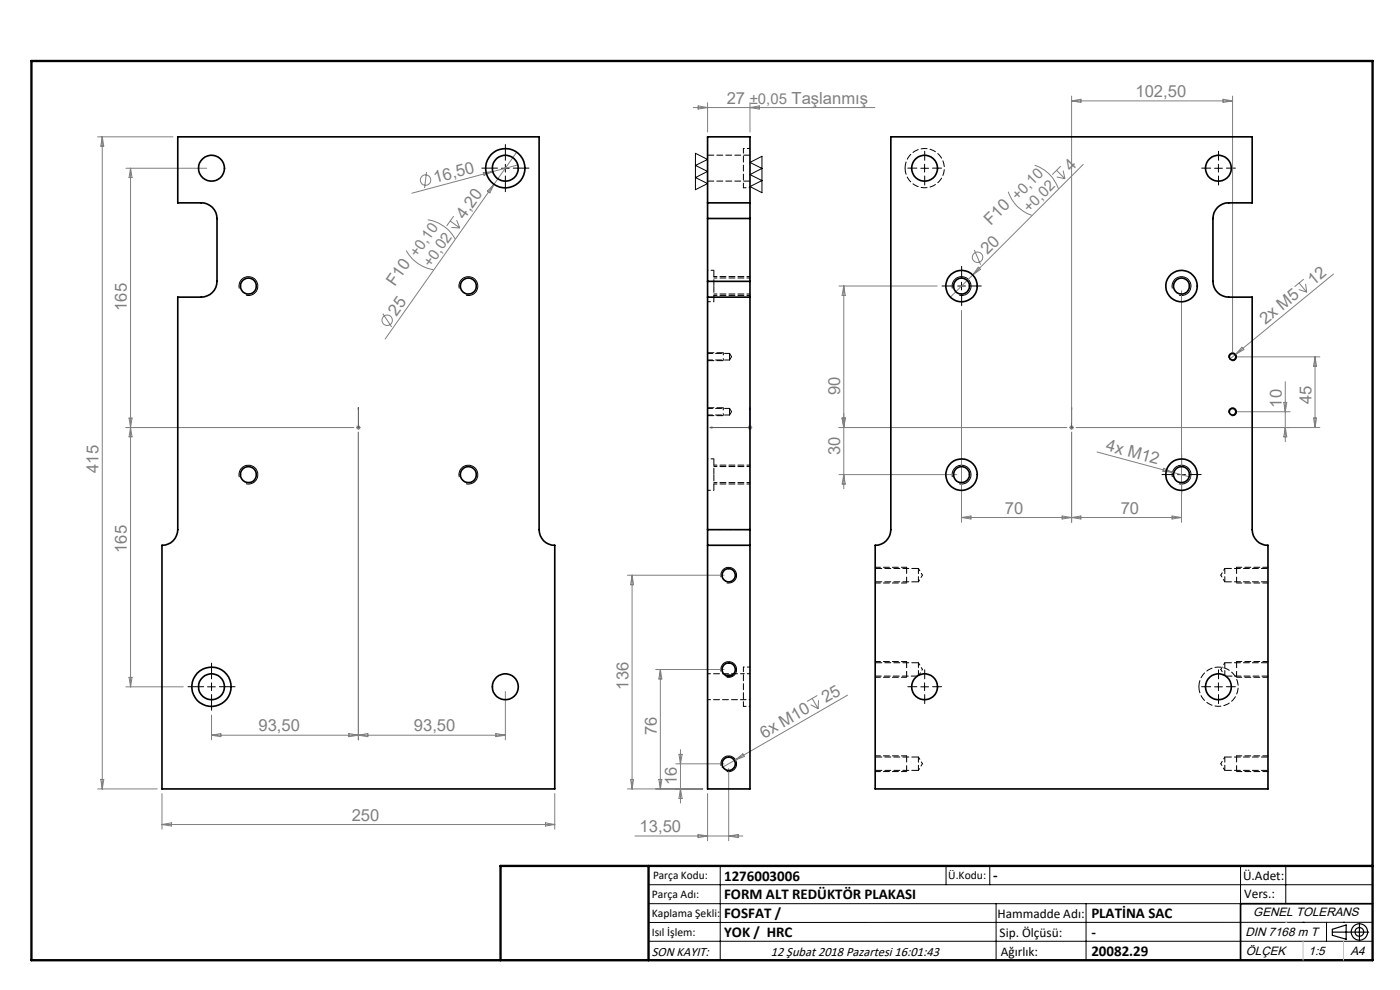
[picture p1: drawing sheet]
<svg xmlns="http://www.w3.org/2000/svg" width="297mm" height="210mm" viewBox="0 0 297 210" stroke-linecap="round" stroke-linejoin="round" font-family="sans-serif">
<g fill="none" stroke="#808080" stroke-width=".21">
<path d="M20.7 29h16M21.7 29v138.3M21.7 29l.3 2h-.6zM26.7 35.7h17.2M27.7 35.7v110M27.7 35.7l.3 2h-.6zM90.5 36.5l-.4 3.4M102.5 36.6l2-.2-1.8 .8zM104.5 36.4l-17.1 4.6M104.8 39.1l-.9 1.8-.5-.4zM109.6 32.3l-27.9 39.6M109.9 35l-5.4 1.4"/>
<path d="M147.1 22.8h38.5M148.1 22.5l2 .3-2 .3zM150.1 21.8v6.2M159.1 21.8v6.2M159.1 22.8l2-.3v.6zM219.5 35.1a8 8 0 0 1 5 5M224.2 36.2l1.7 1.7M224.2 37.5l1.7 .4M225 35.2l-1.8 1.8M225.5 36.2l.4 1.7M227.3 20.4v69.3M227.3 21.4h34.2"/>
<path d="M227.3 21.4l2-.3v.6zM229.8 34.9l-23.5 23.4M259.5 21.1l2 .3-2 .3zM261.5 20.4v54.3M86.2 53.1a8 8 0 0 0 5.8 4.1M90.7 46.6a7.9 7.9 0 0 1 5.9 4.1M95.5 46.9l2 1.5M95.8 48.3l1.7 .1M96.2 45.9l-1.4 2M96.9 46.7l.6 1.7M206.3 58.3l-4.7 4.7M206.7 53l1.3 3.2"/>
<path d="M207.5 56.7l.5 .4-1.7 1.2zM213.9 40.7a7.8 7.8 0 0 0 5 5M276.6 59.2l-2 1.6M282.9 58.1l-20.8 17.1M81.2 66.5l1.9 2.8M178 60.7h20.8M179 60.7v43M179 60.7l.3 2h-.7zM204 65.9v44.9M250.6 61.7v49.1M262.1 75.2l-1.3 1M262.5 75.7h17.5"/>
<path d="M263.5 73.7l.4 .4-1.8 1.1zM275.5 61.4l1.7 .6M275.6 60l1.6 2M277 60.2l.2 1.8M279 75.7v15M279 75.7l.3 2h-.6zM26.7 90.7h48.3M27.4 88.7h.6l-.3 2zM27.7 90.7l.3 2h-.6zM75.5 90.7h1M75.7 90.3l.7 .7M76 90.2v1"/>
<path d="M76 91.7v65.2M76.4 90.3l-.7 .7M158.6 90.7h1M158.7 90.3l.8 .7M159.1 90.2v1M159.5 90.3l-.8 .7M178 90.7h48.3M178.6 88.7h.7l-.3 2zM226.8 90.7h1M227 90.3l.7 .7M227.3 91.7v19.1M227.3 90.2v1"/>
<path d="M227.7 90.3l-.7 .7M228.3 90.7h51.7M232.7 95.9l16 4.3M246.9 99.3l1.8 .9-2-.2zM262.5 87.3h11.2M272.3 85.4h.7l-.3 1.9zM272.7 81v12.7M272.7 90.7l.3 2h-.7zM278.7 88.7h.6l-.3 2zM178 100.7h25M179 100.7l.3 2h-.7zM204 109.8l2-.3v.6z"/>
<path d="M225.3 109.5l4 .6v-.6l-4 .6zM248.6 109.5l2 .3-2 .3zM248.7 100.2l3.9 1M250.6 109.8h-46.6M133.1 122h20.5M134.1 122v45.3M134.1 122l.3 2h-.6zM26.7 145.7h12.2M27.4 143.7h.6l-.3 2zM44.9 151.7v5.2M44.9 156h62.3M44.9 156l1.9-.4v.7z"/>
<path d="M74 155.6l2 .4-2 .3zM76 156l2-.4v.7zM105.2 155.6l2 .4-2 .3zM107.2 146.7v10.2M139.1 142h14.5M140.1 142v25.3M140.1 142l.3 2h-.6zM144.4 159v11.3M172 149.5l1.6 .8M172.3 148.2l1.3 2.1M173.4 147.5l-2.2 1.3M173.6 148.5v1.8"/>
<path d="M179.8 147.5l-23.8 13.7M20.7 167.3h12.7M21.4 165.3h.6l-.3 2zM34.4 168.3v7.6M34.4 174.9h83.3M34.4 174.9l2-.4v.7zM115.7 174.5l2 .4-2 .3zM117.7 168.3v7.6M133.1 167.3h16M133.8 165.3h.6l-.3 2zM134.7 177.3h22.9M139.8 165.3h.6l-.3 2z"/>
<path d="M143.4 162h10.2M144 160h.7l-.3 2zM144.4 167.3l.3 2.1h-.7zM148.1 177l2 .3-2 .4zM150.1 168.3v10.1M154.6 163v15.4M154.6 177.3l2-.3v.7zM156 161.2l-2.9 1.6M156 161.2l1.6-1.3 .3 .6z"/>
<circle cx="90.3" cy="38.2" r="1.1"/>
<circle cx="207.4" cy="54.6" r="1.1"/>
<circle cx="82.1" cy="67.9" r="1.1"/>
</g>
<g fill="none" stroke="#000" stroke-width=".21">
<path d="M106.4 35.7h1.6M107.2 34.8v1.7M147.5 32.5l2.6 1.3-2.6 1.3 2.6 1.3-2.6 1.3 2.6 1.2-2.6 1.3zM159.1 34.5l2.5-1.3v7.7l-2.5-1.3 2.5-1.3-2.5-1.3 2.5-1.3zM195.3 35.7h1.7M196.1 34.8v1.7M257.7 35.7h1.6M258.5 34.8v1.7M204 59.9v1.6M50.8 61.2a2 2 0 0 1 1.7-2.5 2 2 0 0 1 2.2 2.2 2 2 0 0 1-2.5 1.7M97.4 61.2a2 2 0 0 1 1.8-2.5 2 2 0 0 1 2.2 2.2 2 2 0 0 1-2.6 1.7M202 61.2a2 2 0 0 1 1.8-2.5 2 2 0 0 1 2.2 2.1 2 2 0 0 1-2.5 1.8"/>
<path d="M203.2 60.7h1.6M248.7 61.2a2 2 0 0 1 1.8-2.5 2 2 0 0 1 2.1 2.2 2 2 0 0 1-2.5 1.7M260.7 75.9a.82 .82 0 0 1 .7-1 .82 .82 0 0 1 .9 .8 .82 .82 0 0 1-1 .8M250.6 99.9v1.6M260.7 87.6a.83 .83 0 0 1 .7-1.1 .83 .83 0 0 1 .9 .9 .83 .83 0 0 1-1 .8M50.8 101.2a2 2 0 0 1 1.7-2.5 2 2 0 0 1 2.2 2.2 2 2 0 0 1-2.5 1.7M97.4 101.2a2 2 0 0 1 1.8-2.5 2 2 0 0 1 2.2 2.2 2 2 0 0 1-2.6 1.7M202 101.2a2 2 0 0 1 1.8-2.5 2 2 0 0 1 2.2 2.1 2 2 0 0 1-2.5 1.8M248.7 101.2a2 2 0 0 1 1.8-2.5 2 2 0 0 1 2.1 2.2 2 2 0 0 1-2.5 1.7M249.8 100.7h1.7M153 122.4a1.68 1.68 0 0 1 1.4-2.1 1.68 1.68 0 0 1 1.9 1.9 1.68 1.68 0 0 1-2.1 1.4M44 145.7h1.7"/>
<path d="M44.9 144.8v1.7M153 142.4a1.68 1.68 0 0 1 1.4-2 1.68 1.68 0 0 1 1.9 1.8 1.68 1.68 0 0 1-2.1 1.4M195.3 145.7h1.7M196.1 144.8v1.7M257.7 145.7h1.6M258.5 144.8v1.7M153 162.4a1.67 1.67 0 0 1 1.4-2.1 1.67 1.67 0 0 1 1.8 1.8 1.67 1.67 0 0 1-2 1.5M137.6 187.7h153.6M137.6 191.7h153.6M137.6 199.7h153.6M152.8 183.7v20M200.7 183.7v4"/>
<path d="M210 183.7v4M211.3 191.7v12M230.4 191.7v12M263.2 183.7v20M272.8 183.7v8M276.4 195.6h.1M281.4 195.6v4.1M285 195.6h.1M291.2 195.6l-153.6 .1"/>
</g>
<path d="M153.4 74.9v1.6M153.4 86.6v1.6" fill="none" stroke="#000" stroke-width=".21" stroke-dasharray="1.3 .6" stroke-dashoffset=".8" stroke-linecap="butt"/>
<path d="M192.3 120.4v3.3M262.3 120.4v3.3M192.3 140.4v3.3M262.3 140.4v3.3M192.3 160.4v3.3M262.3 160.4v3.3" fill="none" stroke="#000" stroke-width=".21" stroke-dasharray="1.3 .6" stroke-linecap="butt"/>
<g fill="none" stroke="#000" stroke-width=".25">
<path d="M282.6 197.7h7.8M282.6 197.1l3-.9v3l-3-.8zM288.4 195.8v3.8M106.2 203.7h185"/>
<circle cx="288.4" cy="197.7" r="1.74"/>
<circle cx="288.4" cy="197.7" r=".93"/>
</g>
<path d="M76 86.5v.4v-.4M76 90.6v.2zM76 90.7h.1M76 86.5v4.2M150.6 90.7l.4-.1v.2zM159.1 86.5l.1 .4h-.2zM159.1 86.5v4.2h-8.5M227.3 86.5v.4v-.4M227.3 90.6v.2zM227.3 90.7h.1M227.3 86.5v4.2" fill="none" stroke="#00f" stroke-width=".21"/>
<g fill="none" stroke="#000" stroke-width=".21" stroke-dasharray="15.2 1.3 1.3 1.3">
<path d="M105.5 35.7h-3.3M107.2 37.3v3.4M107.2 34v-3.3M108.9 35.7h3.3M194.5 35.7h-1.9M196.2 34v-1.9M196.2 37.3v1.9M197.8 35.7h2M256.8 35.7h-1.9M258.5 34v-1.9M258.5 37.3v1.9M260.2 35.7h1.9"/>
<path d="M204 59v-2.5M202.3 60.7h-2.5M204 62.3v2.5M205.7 60.7h2.5M250.7 99v-2.5M249 100.7h-2.5M250.7 102.3v2.5M252.3 100.7h2.5M43.2 145.7h-3.3M44.9 147.3v3.4M44.9 144v-3.3M46.5 145.7h3.4"/>
<path d="M194.5 145.7h-1.9M196.2 144v-1.9M196.2 147.3v1.9M197.8 145.7h2M256.8 145.7h-1.9M258.5 144v-1.9M258.5 147.3v1.9M260.2 145.7h1.9"/>
</g>
<path d="M159.1 58.7h-7.7M151.4 62.7h7.7M159.1 98.7h-7.7M151.4 102.7h7.7" fill="none" stroke="#000" stroke-width=".21" stroke-dasharray="1.3 .6" stroke-dashoffset=".6"/>
<path d="M150.1 76.5h3.3M153.4 74.8h-3.3M150.1 88.2h3.3M153.4 86.5h-3.3" fill="none" stroke="#000" stroke-width=".21" stroke-dasharray="1.3 .6" stroke-dashoffset="-.1"/>
<path d="M153.4 74.8v.1M153.4 86.5v.1M192.3 120.3v.1M262.3 120.3v.1M192.3 140.3v.1M262.3 140.3v.1M192.3 160.3v.1M262.3 160.3v.1" fill="none" stroke="#000" stroke-width=".21" stroke-dasharray="1.3 .6"/>
<path d="M185.7 123.7h6.6M192.3 120.3h-6.6M262.3 123.7h6.7M269 120.3h-6.7M185.7 143.7h6.6M192.3 140.3h-6.6M262.3 143.7h6.7M269 140.3h-6.7M185.7 163.7h6.6M192.3 160.3h-6.6M262.3 163.7h6.7M269 160.3h-6.7" fill="none" stroke="#000" stroke-width=".21" stroke-dasharray="1.3 .6" stroke-dashoffset=".2"/>
<path d="M291.2 191.7h-28v12" fill="none" stroke="#000" stroke-width=".35"/>
<path d="M6.7 12.9h284.5v190.8h-284.5zM137.6 183.7v20M291.2 183.7h-185v20" fill="none" stroke="#000" stroke-width=".5"/>
<path d="M276.4 199.7v4M285 199.7v4" fill="none" stroke="#c0c0c0" stroke-width=".21"/>
<path d="M272.8 195.6h.1" fill="none" stroke="#c0c0c0" stroke-width=".25"/>
<g fill="#00f">
<path d="M76 86.5v.4zM76 90.6v.2z"/>
<path d="M227.3 86.5v.4zM227.3 90.6v.2z"/>
<path d="M159.1 86.5l.1 .4h-.2zM150.6 90.7l.4-.1v.2z"/>
</g>
<g fill="none" stroke="#000" stroke-width=".35">
<path d="M37.7 29h76.7v83.4a3.3 3.3 0 0 0 3.3 3.3v51.6h-83.3v-51.6a3.3 3.3 0 0 0 3.3-3.3v-49.4h5a3.4 3.4 0 0 0 3.3-3.3v-13.4a3.3 3.3 0 0 0-3.3-3.3h-5zM189 29h76.6v14h-4.9a3.3 3.3 0 0 0-3.4 3.3v13.4a3.4 3.4 0 0 0 3.4 3.3h4.9v49.4a3.3 3.3 0 0 0 3.4 3.3v51.6h-83.3v-51.6a3.3 3.3 0 0 0 3.3-3.3zM150.1 43v3.3M150.1 59.7v3.3M150.1 43h9M150.1 43v-14h9v14M150.1 46.3v13.4M150.1 46.3h9M150.1 59.7h9M159.1 43v3.3M159.1 59.7v3.3M159.1 46.3v13.4"/>
<path d="M150.1 63h9M150.1 63v49.4M159.1 63v49.4M150.1 112.4v3.3M150.1 115.7v51.6h9v-51.6M150.1 115.7h9M150.1 112.4h9M159.1 112.4v3.3M154 143.3h1.2"/>
<circle cx="44.9" cy="35.7" r="2.75"/>
<circle cx="107.2" cy="35.7" r="4.2"/>
<circle cx="107.2" cy="35.7" r="2.75"/>
<circle cx="196.1" cy="35.7" r="2.75"/>
<circle cx="258.5" cy="35.7" r="2.75"/>
<circle cx="52.7" cy="60.7" r="1.7"/>
<circle cx="99.4" cy="60.7" r="1.71"/>
<circle cx="204" cy="60.7" r="1.7"/>
<circle cx="204" cy="60.7" r="3.3"/>
<circle cx="250.6" cy="60.7" r="1.7"/>
<circle cx="250.7" cy="60.7" r="3.3"/>
<circle cx="261.5" cy="75.7" r=".71"/>
<circle cx="261.5" cy="87.4" r=".7"/>
<circle cx="52.7" cy="100.7" r="1.7"/>
<circle cx="99.4" cy="100.7" r="1.71"/>
<circle cx="204" cy="100.7" r="1.7"/>
<circle cx="204" cy="100.7" r="3.3"/>
<circle cx="250.6" cy="100.7" r="1.7"/>
<circle cx="250.7" cy="100.7" r="3.3"/>
<circle cx="154.6" cy="122" r="1.42"/>
<circle cx="44.9" cy="145.7" r="4.2"/>
<circle cx="44.9" cy="145.7" r="2.75"/>
<circle cx="107.2" cy="145.7" r="2.75"/>
<circle cx="154.6" cy="142" r="1.42"/>
<circle cx="196.1" cy="145.7" r="2.75"/>
<circle cx="258.5" cy="145.7" r="2.75"/>
<circle cx="154.6" cy="162" r="1.42"/>
</g>
<path d="M157.7 31.5v8.3M154.8 75.7v-.7M154.8 76.4v-.7M154.8 87.3v-.7M154.8 88v-.7M157.7 141.5v8.3" fill="none" stroke="#000" stroke-width=".21" stroke-dasharray="1.3 .6" stroke-dashoffset=".3"/>
<g fill="none" stroke="#000" stroke-width=".21" stroke-dasharray="1.3 .6" stroke-dashoffset="-.1">
<path d="M150.1 38.4h9M159.1 32.9h-9M192 35.7a4.2 4.2 0 0 1 6-3.8 4.2 4.2 0 0 1 .6 7.1 4.2 4.2 0 0 1-6.5-2.6l-.1-.7M151.4 60.7v-3.4M151.4 64v-3.3M151.4 100.7v-3.4M151.4 104v-3.3M159.1 112.3h-9M185.7 123.4h9.1M194.8 120.6h-9.1M259.8 123.4h9.2M269 120.6h-9.2"/>
<path d="M194.8 140.6h-9.1M254.3 145.7a4.2 4.2 0 0 1 6.1-3.8 4.2 4.2 0 0 1 .6 7.1 4.2 4.2 0 0 1-6.6-2.6l-.1-.7M269 140.6h-9.2M185.7 163.4h9.1M194.8 160.6h-9.1M259.8 163.4h9.2M269 160.6h-9.2"/>
</g>
<path d="M157.7 39.8h1.4M159.1 31.5h-1.4M151.4 57.3h-1.3M150.1 64h1.3M151.4 97.3h-1.3M150.1 104h1.3M157.7 149.8h1.4M157.7 148.4h1.4M159.1 141.5h-1.4M159.1 142.9h-1.4M195 143.2l.7-1.2M259 142l.7 1.2" fill="none" stroke="#000" stroke-width=".21" stroke-dasharray="1.3 .6" stroke-dashoffset=".7"/>
<path d="M150.1 76.4h4.7M154.8 75h-4.7M150.1 88h4.7M154.8 86.6h-4.7M194.8 123.4v-2.8M259.8 120.6v2.8M194.8 143.3v-2.7M259.8 140.6v2.7M194.8 163.4v-2.8M259.8 160.6v2.8" fill="none" stroke="#000" stroke-width=".21" stroke-dasharray="1.3 .6" stroke-dashoffset=".2"/>
<path d="M154.8 76.4l.4-.7M155.2 75.7l-.4-.7M154.8 88l.4-.7M155.2 87.3l-.4-.7" fill="none" stroke="#000" stroke-width=".21" stroke-dasharray="1.3 .6" stroke-dashoffset=".4"/>
<path d="M159.1 59h-7.7M151.4 62.4h7.7M159.1 99h-7.7M151.4 102.4h7.7M150.1 148.4h7.6M157.7 142.9h-7.6" fill="none" stroke="#000" stroke-width=".21" stroke-dasharray="1.3 .6" stroke-dashoffset=".6"/>
<path d="M185.7 143.4h8.9M260.1 143.4h8.9" fill="none" stroke="#000" stroke-width=".21" stroke-dasharray="1.3 .6"/>
<path d="M194.8 123.4l.9-1.4M195.7 122l-.9-1.4M259 122l.8 1.4M259.8 120.6l-.8 1.4M195.7 142l-.9-1.4M259.8 140.6l-.8 1.4M194.8 163.4l.9-1.4M195.7 162l-.9-1.4M259 162l.8 1.4M259.8 160.6l-.8 1.4" fill="none" stroke="#000" stroke-width=".21" stroke-dasharray="1.3 .6" stroke-dashoffset=".8"/>
<g font-size="3.5" fill="#808080">
<text x="154.2" y="22">27 ±0,05 Taşlanmış</text>
<text x="240.9" y="20.6">102,50</text>
<text x="92.3" y="38.9" transform="rotate(-15 92.3 38.9)">16,50</text>
<text x="227.2" y="36.4" transform="rotate(-45 227.2 36.4)">4</text>
<text x="98.6" y="46.6" transform="rotate(-55 98.6 46.6)">4,20</text>
<text x="210.2" y="47.9" transform="rotate(-45 210.2 47.9)">F10 +0,10</text>
<text x="209.5" y="54.1" transform="rotate(-45 209.5 54.1)">20</text>
<text x="26.9" y="66" transform="rotate(-90 26.9 66)">165</text>
<text x="83.7" y="60.9" transform="rotate(-55 83.7 60.9)">F10 +0,10</text>
<text x="278.6" y="60.6" transform="rotate(-39 278.6 60.6)">12</text>
<text x="84.1" y="67.1" transform="rotate(-55 84.1 67.1)">25</text>
<text x="268.5" y="68.9" transform="rotate(-39 268.5 68.9)">2x M5</text>
<text x="178.2" y="83.8" transform="rotate(-90 178.2 83.8)">90</text>
<text x="271.9" y="86.5" transform="rotate(-90 271.9 86.5)">10</text>
<text x="278.2" y="85.6" transform="rotate(-90 278.2 85.6)">45</text>
<text x="234.5" y="95.5" transform="rotate(15 234.5 95.5)">4x M12</text>
<text x="20.9" y="100.3" transform="rotate(-90 20.9 100.3)">415</text>
<text x="178.2" y="96.5" transform="rotate(-90 178.2 96.5)">30</text>
<text x="213.2" y="109">70</text>
<text x="237.7" y="109">70</text>
<text x="26.9" y="117.3" transform="rotate(-90 26.9 117.3)">165</text>
<text x="133.3" y="146.3" transform="rotate(-90 133.3 146.3)">136</text>
<text x="175.2" y="149.2" transform="rotate(-30 175.2 149.2)">25</text>
<text x="54.8" y="155.1">93,50</text>
<text x="87.8" y="155.1">93,50</text>
<text x="139.3" y="155.9" transform="rotate(-90 139.3 155.9)">76</text>
<text x="162.1" y="156.8" transform="rotate(-30 162.1 156.8)">6x M10</text>
<text x="143.6" y="166.5" transform="rotate(-90 143.6 166.5)">16</text>
<text x="74.6" y="174.1">250</text>
<text x="135.7" y="176.5">13,50</text>
</g>
<g font-size="3.2" fill="#808080">
<text x="218.4" y="45.2" transform="rotate(-45 218.4 45.2)">+0,02</text>
<text x="91.4" y="56.8" transform="rotate(-55 91.4 56.8)">+0,02</text>
</g>
<g font-size="3.2">
<text x="153.6" y="186.8">1276003006</text>
<text x="153.6" y="190.8">FORM ALT REDÜKTÖR PLAKASI</text>
<text x="210.7" y="186.6">-</text>
<text x="153.6" y="194.8">FOSFAT /</text>
<text x="231.5" y="194.8">PLATİNA SAC</text>
<text x="153.6" y="198.8">YOK / HRC</text>
<text x="231.5" y="198.7">-</text>
<text x="231.5" y="202.8">20082.29</text>
</g>
<g font-size="2.8">
<text x="263.7" y="186.7">Ü.Adet:</text>
<text x="263.9" y="190.5">Vers.:</text>
<text x="211.6" y="194.8">Hammadde Adı:</text>
<text x="138.3" y="202.8">SON KAYIT:</text>
<text x="163.5" y="202.8">12 Şubat 2018 Pazartesi 16:01:43</text>
<text x="212.1" y="198.7">Sip. Ölçüsü:</text>
<text x="212.3" y="202.7">Ağırlık:</text>
</g>
<g font-size="2.6">
<text x="265.9" y="194.4">GENEL TOLERANS</text>
<text x="264.2" y="198.5">DIN 7168 m T</text>
<text x="264.3" y="202.6">ÖLÇEK</text>
<text x="277.6" y="202.6">1:5</text>
<text x="286.5" y="202.6">A4</text>
</g>
<g font-size="2.5">
<text x="138.3" y="190.5">Parça Adı:</text>
<text x="138.5" y="186.5">Parça Kodu:</text>
<text x="201.2" y="186.5">Ü.Kodu:</text>
<text x="138.3" y="194.5">Kaplama Şekli:</text>
<text x="138.3" y="198.6">Isıl İşlem:</text>
</g>
</svg>
